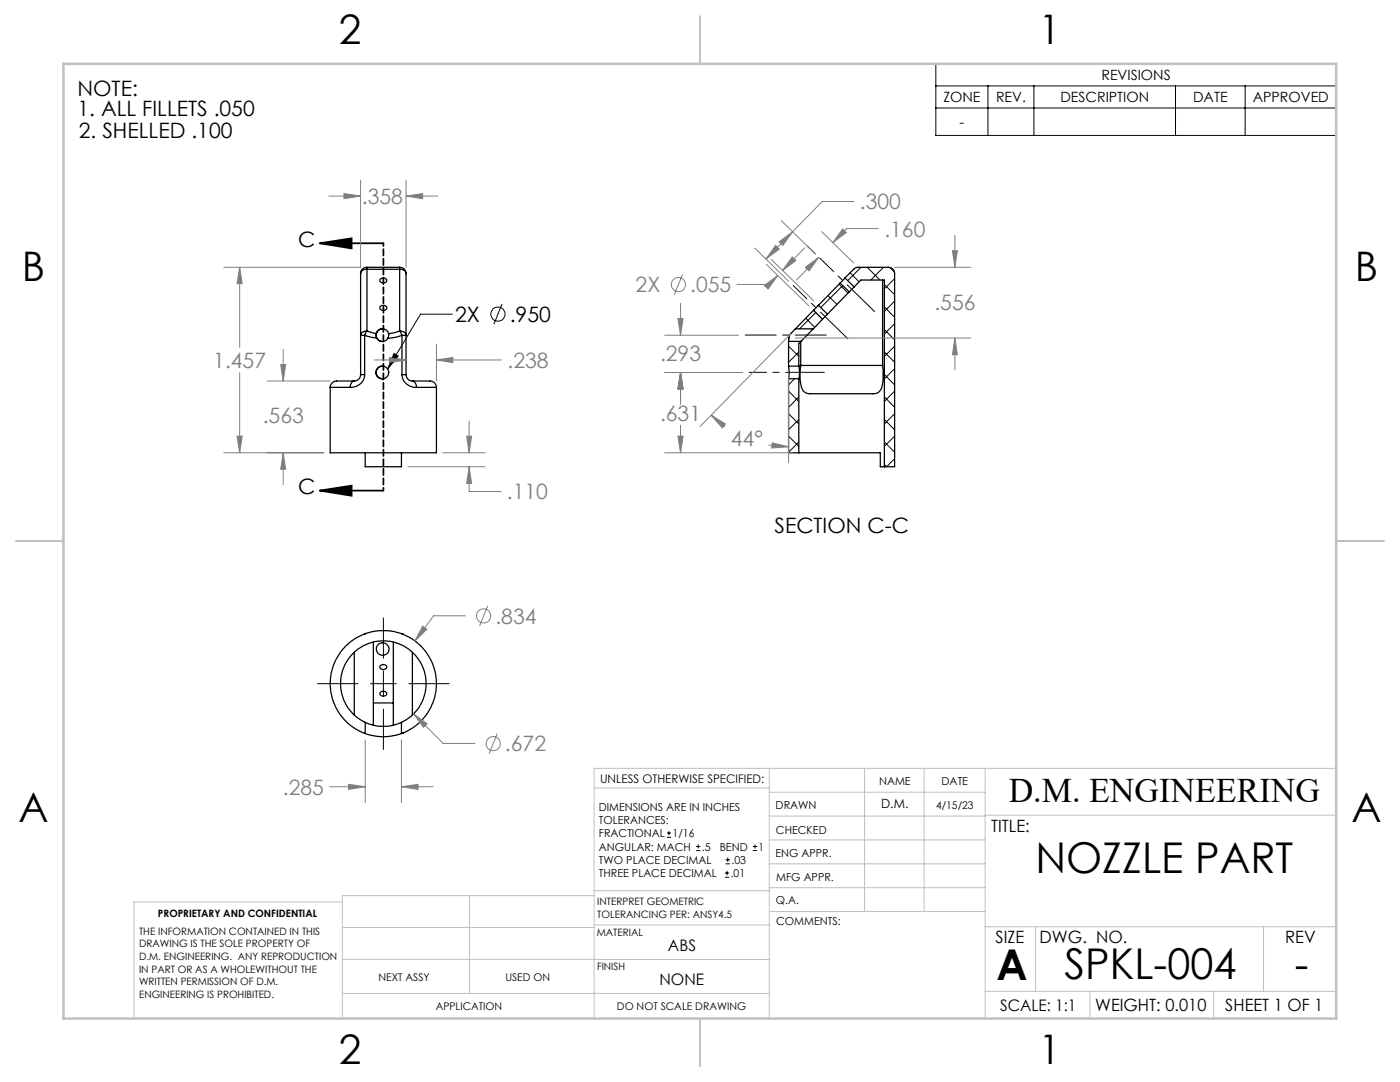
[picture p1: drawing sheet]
<svg xmlns="http://www.w3.org/2000/svg" width="279mm" height="216mm" viewBox="0 0 279 216" stroke-linecap="round" stroke-linejoin="round" font-family="sans-serif">
<g fill="none" stroke="#000" stroke-width=".25">
<path d="M72 54.6v20.2M73.2 53.7l-.7 .1-.3 .2-.2 .6M73.2 53.3v.4M73.2 53.3h-.1a1.21 1.21 0 0 0-1.1 1.3M73.2 53.7v12.3M73.2 53.7h6.6M73.2 53.3h6.6M76 55.6a.65 .65 0 0 1 .8-.1 .65 .65 0 0 1 .3 .7 .7 .7 0 0 1-.8 .3 .7 .7 0 0 1-.5-.7zM79.8 53.7l.7 .1 .3 .2 .2 .6M79.8 53.3v.4M79.8 53.3h.1a1.21 1.21 0 0 1 1.1 1.3M79.8 53.7v12.3"/>
<path d="M81 54.6v20.2M167.7 56.5l1.8 1.7M167.7 56.5l-4.4 4.4M168.6 55.5l1.9-1.9 .5-.3h6.4a1.21 1.21 0 0 1 1.1 1.3v38.5h-2M168.6 55.5l-.9 1M168.6 55.5l1.9 1.8M169.5 58.2l-4.4 4.5M170.5 57.3l-1 .9M170.5 57.3l1.3-1.4h4.7v37.2M176.1 55.9v17M65.9 77.3v13h21.2v-13M65.9 77.3h4"/>
<path d="M70.7 76h-2.8a1.57 1.57 0 0 0-2 1.3M70.7 76l-.3 .1-.3 .4-.2 .8M72 74.8a1.26 1.26 0 0 1-1.3 1.2M72 74.8h.8M72.8 74.8a2.67 2.67 0 0 1-2.9 2.5M72.8 66.9l2.4 .6M72.8 66.9v7.9M73.2 66l-.4 .9M73.2 66l1.9 .5M73.2 66l-.9 .3-.3 .5v.1h.8M75.1 66.5a1.28 1.28 0 0 1 1.2-.9 1.28 1.28 0 0 1 1.2 1M75.1 66.5l.1 1"/>
<path d="M75.2 67.5a1.27 1.27 0 0 0 2.2 0M75.9 61.1a.67 .67 0 0 1 .8-.2 .67 .67 0 0 1 .4 .8 .7 .7 0 0 1-.8 .2 .7 .7 0 0 1-.5-.7zM76.3 73.1a1.27 1.27 0 0 0-1.2 1.2 1.27 1.27 0 0 0 1.2 1.3M76.3 65.6a1.27 1.27 0 0 0-1.2 1.3 1.27 1.27 0 0 0 1.2 1.3M77.5 66.6l-.1 .9M79.8 66l-2.3 .6M79.8 66l.4 .9M79.8 66l.9 .3 .3 .5v.1h-.8M80.2 66.9l-1.7 .5-1.1 .1M80.2 74.8a2.72 2.72 0 0 0 2.9 2.5M80.2 74.8h.8M80.2 66.9v7.9"/>
<path d="M81 74.8a1.31 1.31 0 0 0 1.3 1.2M82.3 76h2.8a1.57 1.57 0 0 1 2 1.3M82.3 76l.3 .1 .3 .4 .2 .8M83.1 77.3h4M157.4 75.6h2M157.4 73.1l.1 .9-.1 1.6M157.4 73.1h2M157.4 68.1h2.4M157.4 68.1v5M157.4 75.6v14.7h2M158.7 65.6l-.1 .1a2.72 2.72 0 0 0-1.2 2.4M158.7 65.6h3.6"/>
<path d="M159.4 73.1l.2 .9-.2 1.6M159.4 73.1h.1M159.4 75.6v14.7M159.8 72.9l-.1 1.7a5.9 5.9 0 0 0 .7 3.5l.4 .3 .7 .2h12.7a1.76 1.76 0 0 0 1.9-1.9l.1-1.1-.1-2.7M159.8 68.2v4.7M159.8 72.9h16.3M159.8 68.1l-.4 .4v4.6M162.3 65.6l-2.5 2.5M162.3 61.9l1.8 1.8M162.3 61.9l-3.6 3.7M163.3 60.9l-1 1M163.3 60.9l1.8 1.8"/>
<path d="M164.1 63.7l-1.8 1.9M165.1 62.7l-1 1M72.9 90.3v2.8h7.2v-2.8M159.4 90.3h16.3v2.8h.8M70.7 130.2v12.5M72.7 126.5h.1M74.5 128.1v16.6M75.9 132.8a.67 .67 0 0 1 .8-.2 .67 .67 0 0 1 .4 .7 .71 .71 0 0 1-.8 .3 .71 .71 0 0 1-.5-.7zM75.9 138.1a.7 .7 0 0 1 .8-.2 .7 .7 0 0 1 .5 .7 .7 .7 0 0 1-.8 .3 .7 .7 0 0 1-.6-.7zM78.5 128.1v16.6M80.3 126.5h.1M82.3 130.2v12.5"/>
<path d="M72.7 146.3h.1M72.9 144.1a8.5 8.5 0 0 0 7.2 0M72.9 146.4a10.6 10.6 0 0 0 7.2 0M72.9 144.1a8.5 8.5 0 0 1-3.1-13 8.5 8.5 0 0 1 13.4 0 8.5 8.5 0 0 1-3.1 13M72.9 146.4a10.6 10.6 0 0 1-4.9-16.3 10.6 10.6 0 0 1 17 0 10.6 10.6 0 0 1-4.9 16.3M72.9 144.1v2.3M74.5 140.3h4M80.1 144.1v2.3M80.3 146.3h.1"/>
<circle cx="76.3" cy="74.3" r="1.28"/>
<circle cx="76.4" cy="129.5" r="1.26"/>
</g>
<g fill="none" stroke="#000" stroke-width=".2">
<path d="M186.8 12.7h79.9v14.3h-79.9zM186.8 17.1h79.9M197.2 17.1v9.9M206.3 17.1v9.9M234.6 17.1v9.9M248.5 17.1v9.9M186.8 21.6h79.9M165.2 59l1.8 1.7M167.5 56.7l1.7 1.8M168.2 57l-4.4 4.4M169.7 54.4l1.7 1.8M171.8 53.3l-2.6 2.7"/>
<path d="M173.1 53.3l2.5 2.6M176.3 53.3l-2.5 2.6M176.5 56.8l2 2M177.6 53.4l.9 .9M178.5 55.6l-2 2M78.6 70.5l.9 .5-2.1 2.6zM90.3 62.7h-6.4l-6.5 10.9M100.2 60.6l-1.6 4.1M157.4 78l2 2.1M157.4 69.1l2 2M158.6 75.6l-1.2 1.2M159.4 75.6h.1"/>
<path d="M159.4 70.2l-2 2.1M159.4 79.2l-2 2.1M160.8 63.5l1.8 1.8M162.8 62.4l-3.2 3.2M176.5 79.2l2 2.1M176.5 74.7l2 2.1M176.5 70.2l2 2.1M176.5 65.8l2 2M176.5 61.2l2 2.1M178.5 60.1l-2 2.1M178.5 64.6l-2 2M178.5 69.1l-2 2"/>
<path d="M178.5 73.6l-2 2M178.5 78l-2 2.1M157.4 87l2 2.1M157.4 82.5l2 2.1M159.4 83.7l-2 2.1M159.4 88.2l-2 2M176.5 88.2l2 2M176.5 83.7l2 2.1M178.5 82.5l-2 2.1M178.5 87l-2 2.1M178.5 91.5l-1.5 1.6-.5-.4M63.4 136.4h8"/>
<path d="M74 136.4h5.1M76.5 123.3v8M76.5 133.9v5.1M81.6 136.4h8M76.5 141.5v8M133.1 167.1h.8M133.1 166.2h.8M133.5 165.8v.9M138.9 169.7h.9M138.9 168.9h.9M139.3 168.5v.8M144.7 175h.8"/>
<path d="M144.7 174.2h.8M144.8 172.4h.9M144.8 171.6h.9M145.1 173.8v.8M145.2 171.1v.9M150.2 169.7h.9M150.2 168.9h.9M150.7 168.5v.8"/>
<circle cx="99.4" cy="62.7" r="1.42"/>
</g>
<g fill="none" stroke="#808080" stroke-width=".2">
<path d="M65.6 39.1h6.4M68.7 38.6l3.3 .5-3.3 .6zM72 35.9v17.4h-27.3M81 39.1l3.3-.5v1.1zM81 35.9v17.4M81 39.1h6.4M47.8 53.3l.5 3.3h-1zM47.8 53.3v16M136.2 54.8l-1.6 4M150.6 49.5l6.8 6.6M152.5 57l2.7-2-1.9 2.7zM152.9 52.7l8.5 8.3"/>
<path d="M153.9 51.8l8.5 8.2M154.8 49l.7 .7-2.6 2zM155.2 55l-1.7 1.8h-6.4M155.5 48.3l2.7-2.1-2 2.8zM155.9 44l6.8 6.7M158.1 51.3l.8 .7-2.7 2zM158.2 46.2l-5.3 5.5M160.6 49.4l-4.4 4.6M160.7 53.3l2.7-2-1.9 2.7zM163.4 51.3l-4.4 4.6M164 46.2l6.4 6.3M168.2 45.7l.7 .7-2.7 2z"/>
<path d="M170.4 40.2h-6.3l-5.9 6M175.3 45.6h-6.4l-2.7 2.8M178.5 53.3h15.2M190.1 50h1l-.5 3.3zM190.6 47v6.3M47.8 74.4v15.9M53.3 76h12.6M56 72.7h1l-.5 3.3zM56.5 69.7v6.3M74.7 71.8h6.3M77.8 71.3l3.2 .5-3.2 .6zM87.1 71.8l3.3-.5v1.1z"/>
<path d="M87.1 68.7v7.3M87.1 71.8h13M132.6 74.3h15.6M132.6 66.9h14.8M135.3 63.6h1l-.5 3.3zM135.8 74.3l.5 3.3h-1zM135.8 60.5v6.4M135.8 74.3v6.4M157.4 74.3v18M157.9 66.5l-18.2 18.6M158.7 67.5h35M190.6 67.5l.5 3.3h-1z"/>
<path d="M190.6 67.5v6.3M44.7 90.3h19.9M47.3 87h1l-.5 3.3zM56.5 90.3l.5 3.3h-1zM56.5 90.3v6.4M81.4 93.1h15.4M88.4 90.3h8.4M93.1 87h1l-.5 3.3zM93.6 93.1l.5 3.3h-1zM93.6 93.1v5h6.4M93.6 84v6.3M132.6 90.3h25.6"/>
<path d="M135.3 87h1l-.5 3.3zM135.8 84.8v5.5M141.9 82.8l2.9 1.8-.7 .8zM141.9 82.8l2.8 2.3M153.4 88.8l1.5 .2 2.5 .1M154.1 88.4l3.3 .7-3.4 .3zM84.3 125l.9 .6-2.4 2.3zM92.9 122.9h-6.4l-3.7 5M97.3 120.9l-1.6 4M65.8 157h7.1M69.6 156.5l3.3 .5-3.3 .5zM72.9 147.6v12.6"/>
<path d="M80.1 157l3.3-.5v1zM80.1 147.6v12.6M80.1 157h6.4M82.5 142.5l2.7 1.9-.7 .7zM82.5 142.5l5.9 5.8h6.4M99.2 146.4l-1.6 4"/>
<circle cx="135.4" cy="56.8" r="1.42"/>
<circle cx="96.5" cy="122.9" r="1.42"/>
<circle cx="98.4" cy="148.4" r="1.41"/>
</g>
<path d="M63.8 48.5l6.4-.9v2zM63.8 48.5h12.7M63.8 97.9l6.4-1v2zM63.8 97.9h12.7" fill="none" stroke="#000" stroke-width=".35"/>
<path d="M169.2 67.6l-10.9-10.6M174.5 62.2l-10.9-10.7" fill="none" stroke="#000" stroke-width=".2" stroke-dasharray="15.2 1.3 1.3 1.3" stroke-dashoffset="7.6"/>
<path d="M164.5 74.3h-15" fill="none" stroke="#000" stroke-width=".2" stroke-dasharray="15.2 1.3 1.3 1.3" stroke-dashoffset="7.5"/>
<path d="M164.9 66.9h-16.2" fill="none" stroke="#000" stroke-width=".2" stroke-dasharray="15.2 1.3 1.3 1.3" stroke-dashoffset="9.1"/>
<path d="M76.5 48.5v49.4" fill="none" stroke="#000" stroke-width=".35" stroke-dasharray="1.3 .6" stroke-dashoffset=".7"/>
<g fill="none" stroke="#c0c0c0" stroke-width=".2">
<path d="M118.6 157.2h34.9M153.5 153.3v49.9M153.5 158.1h43.1M172.5 153.3v28.6M184.4 153.3v28.6M196.6 153.3v49.9M266.7 153.3h-148.1v49.9M68.3 180h-41.6v23.2M93.7 178.7v19.5M118.6 178.7h-50.3v24.5M118.6 177.7h35M153.5 167.6h43.1"/>
<path d="M153.5 162.8h43.1M153.5 172.4h43.1M153.5 177.1h43.1M196.6 162.7h70.1M68.3 198.2h85.2M68.3 191.4l85.2 .1M68.3 185.1h50.3M118.6 184.6h35M153.6 181.9h43M196.6 197.8h70.1M196.6 184.9h70.1M206.7 184.9v12.9"/>
<path d="M217.5 197.8v5.4M242.2 197.8v5.4M252.2 184.9v12.9"/>
</g>
<path d="M139.7 3.2v9.5M3.1 107.9h9.6M266.7 107.9h9.5M139.7 203.2v9.6" fill="none" stroke="#c0c0c0" stroke-width=".25"/>
<path d="M12.7 12.7h254v190.5h-254z" fill="none" stroke="#c0c0c0" stroke-width=".5"/>
<g fill="#000">
<path d="M78.6 70.5l.9 .5-2.1 2.6z"/>
<path d="M63.8 48.5l6.4-.9v2zM63.8 97.9l6.4-1v2z"/>
</g>
<path d="M84.3 125l-1.5 2.9 2.4-2.3zM82.5 142.5l2 2.6 .7-.7zM80.1 157l3.3-.5v1zM69.6 156.5l3.3 .5-3.3 .5zM93.1 87h1l-.5 3.3zM93.6 93.1l.5 3.3h-1zM47.3 87h1l-.5 3.3zM47.8 53.3l.5 3.3h-1zM56 72.7h1l-.5 3.3zM56.5 90.3l.5 3.3h-1zM81 39.1l3.3-.5v1.1zM68.7 38.6l3.3 .5-3.3 .6zM77.8 71.3l3.2 .5-3.2 .6zM87.1 71.8l3.3-.5v1.1zM158.1 51.3l.8 .7-2.7 2zM152.5 57l2.7-2-1.9 2.7zM141.9 82.8l2.9 1.8-.7 .8zM154.1 88.4l3.3 .7-3.4 .3zM190.6 67.5l.5 3.3h-1zM190.1 50h1l-.5 3.3zM135.8 74.3l.5 3.3h-1zM135.3 87h1l-.5 3.3zM135.8 74.3l.5 3.3h-1zM135.3 63.6h1l-.5 3.3zM154.8 49l.7 .7-2.6 2zM155.5 48.3l2.7-2.1-2 2.8zM160.7 53.3l2.7-2-1.9 2.7zM168.2 45.7l.7 .7-2.7 2z" fill="#808080"/>
<g font-size="8.5">
<text x="206.6" y="174.2">NOZZLE PART</text>
<text x="198.9" y="195.5">A</text>
<text x="212.5" y="195.4">SPKL-004</text>
<text x="258.4" y="195.4">-</text>
</g>
<g font-size="8.1">
<text x="67.6" y="8.9">2</text>
<text x="207.3" y="8.9">1</text>
<text x="4.4" y="56.2">B</text>
<text x="270.4" y="56.2">B</text>
<text x="3.7" y="164.1">A</text>
<text x="269.7" y="164.1">A</text>
<text x="67.6" y="212.4">2</text>
<text x="207.3" y="212.4">1</text>
</g>
<text font-size="6.9" x="201.3" y="160.1">D.M. ENGINEERING</text>
<g font-size="4.2">
<text x="15.5" y="19.1">NOTE:</text>
<text x="15.5" y="23.2">1. ALL FILLETS .050</text>
<text x="15.7" y="27.5">2. SHELLED .100</text>
<text x="59.5" y="49.2">C</text>
<text x="90.8" y="64.3">2X</text>
<text x="101.7" y="64.3">.950</text>
<text x="59.5" y="98.6">C</text>
<text x="154.6" y="106.4">SECTION C-C</text>
</g>
<g font-size="4.2" fill="#808080">
<text x="72.2" y="40.7">.358</text>
<text x="171.6" y="41.8">.300</text>
<text x="176.5" y="47.2">.160</text>
<text x="126.8" y="58.3">2X</text>
<text x="137.7" y="58.3">.055</text>
<text x="186.5" y="61.8">.556</text>
<text x="42.6" y="73.4">1.457</text>
<text x="101.3" y="73.4">.238</text>
<text x="131.7" y="72.1">.293</text>
<text x="131.7" y="83.9">.631</text>
<text x="52.4" y="84.4">.563</text>
<text x="145.9" y="89.1">44°</text>
<text x="101.2" y="99.6">.110</text>
<text x="98.9" y="124.4">.834</text>
<text x="100.8" y="149.9">.672</text>
<text x="56.4" y="158.6">.285</text>
</g>
<g font-size="3.4">
<text x="197.8" y="166">TITLE:</text>
<text x="198.7" y="188.1">SIZE</text>
<text x="207.5" y="188.1">DWG. NO.</text>
<text x="256.5" y="188.2">REV</text>
<text x="218.6" y="201.7">WEIGHT: 0.010</text>
<text x="244.5" y="201.7">SHEET 1 OF 1</text>
</g>
<g font-size="3.2">
<text x="133.3" y="189.8">ABS</text>
<text x="131.6" y="196.6">NONE</text>
<text x="199.6" y="201.7">SCALE: 1:1</text>
</g>
<g font-size="2.8">
<text x="219.8" y="16">REVISIONS</text>
<text x="188.3" y="20.4">ZONE</text>
<text x="198.8" y="20.4">REV.</text>
<text x="211.6" y="20.4">DESCRIPTION</text>
<text x="238.1" y="20.4">DATE</text>
<text x="250" y="20.4">APPROVED</text>
<text x="191.5" y="25.3">-</text>
</g>
<text font-size="2.5" x="175.9" y="161.3">D.M.</text>
<text font-size="2.4" x="119.8" y="156.2">UNLESS OTHERWISE SPECIFIED:</text>
<g font-size="2.2">
<text x="119.5" y="161.8">DIMENSIONS ARE IN INCHES</text>
<text x="154.8" y="161.4">DRAWN</text>
<text x="175.4" y="156.6">NAME</text>
<text x="187.9" y="156.7">DATE</text>
<text x="119.5" y="164.4">TOLERANCES:</text>
<text x="119.5" y="167.1">FRACTIONAL</text>
<text x="134.2" y="167.1">1/16</text>
<text x="154.9" y="166.3">CHECKED</text>
<text x="119.5" y="172.4">TWO PLACE DECIMAL</text>
<text x="119.5" y="169.7">ANGULAR: MACH</text>
<text x="140.1" y="169.7">.5</text>
<text x="143.6" y="169.7">BEND</text>
<text x="146" y="172.4">.03</text>
<text x="151.4" y="169.7">1</text>
<text x="154.8" y="171">ENG APPR.</text>
<text x="119.5" y="175">THREE PLACE DECIMAL</text>
<text x="145.8" y="175">.01</text>
<text x="154.9" y="175.7">MFG APPR.</text>
<text x="154.9" y="180.4">Q.A.</text>
<text x="154.9" y="184.6">COMMENTS:</text>
</g>
<g font-size="2.1">
<text x="186.8" y="161.4">4/15/23</text>
<text x="75.5" y="195.7">NEXT ASSY</text>
<text x="100.9" y="195.7">USED ON</text>
<text x="86.9" y="201.5">APPLICATION</text>
<text x="123.1" y="201.6">DO NOT SCALE DRAWING</text>
</g>
<g font-size="2">
<text x="31.5" y="182.9">PROPRIETARY AND CONFIDENTIAL</text>
<text x="119.2" y="180.6">INTERPRET GEOMETRIC</text>
<text x="119.2" y="183.1">TOLERANCING PER: ANSY4.5</text>
<text x="27.8" y="186.5">THE INFORMATION CONTAINED IN THIS</text>
<text x="27.8" y="189">DRAWING IS THE SOLE PROPERTY OF</text>
<text x="27.8" y="191.6">D.M. ENGINEERING. ANY REPRODUCTION</text>
<text x="119.1" y="186.7">MATERIAL</text>
<text x="27.8" y="194.1">IN PART OR AS A WHOLEWITHOUT THE</text>
<text x="27.8" y="196.6">WRITTEN PERMISSION OF D.M.</text>
<text x="119.1" y="193.5">FINISH</text>
<text x="27.8" y="199.1">ENGINEERING IS PROHIBITED.</text>
</g>
</svg>
